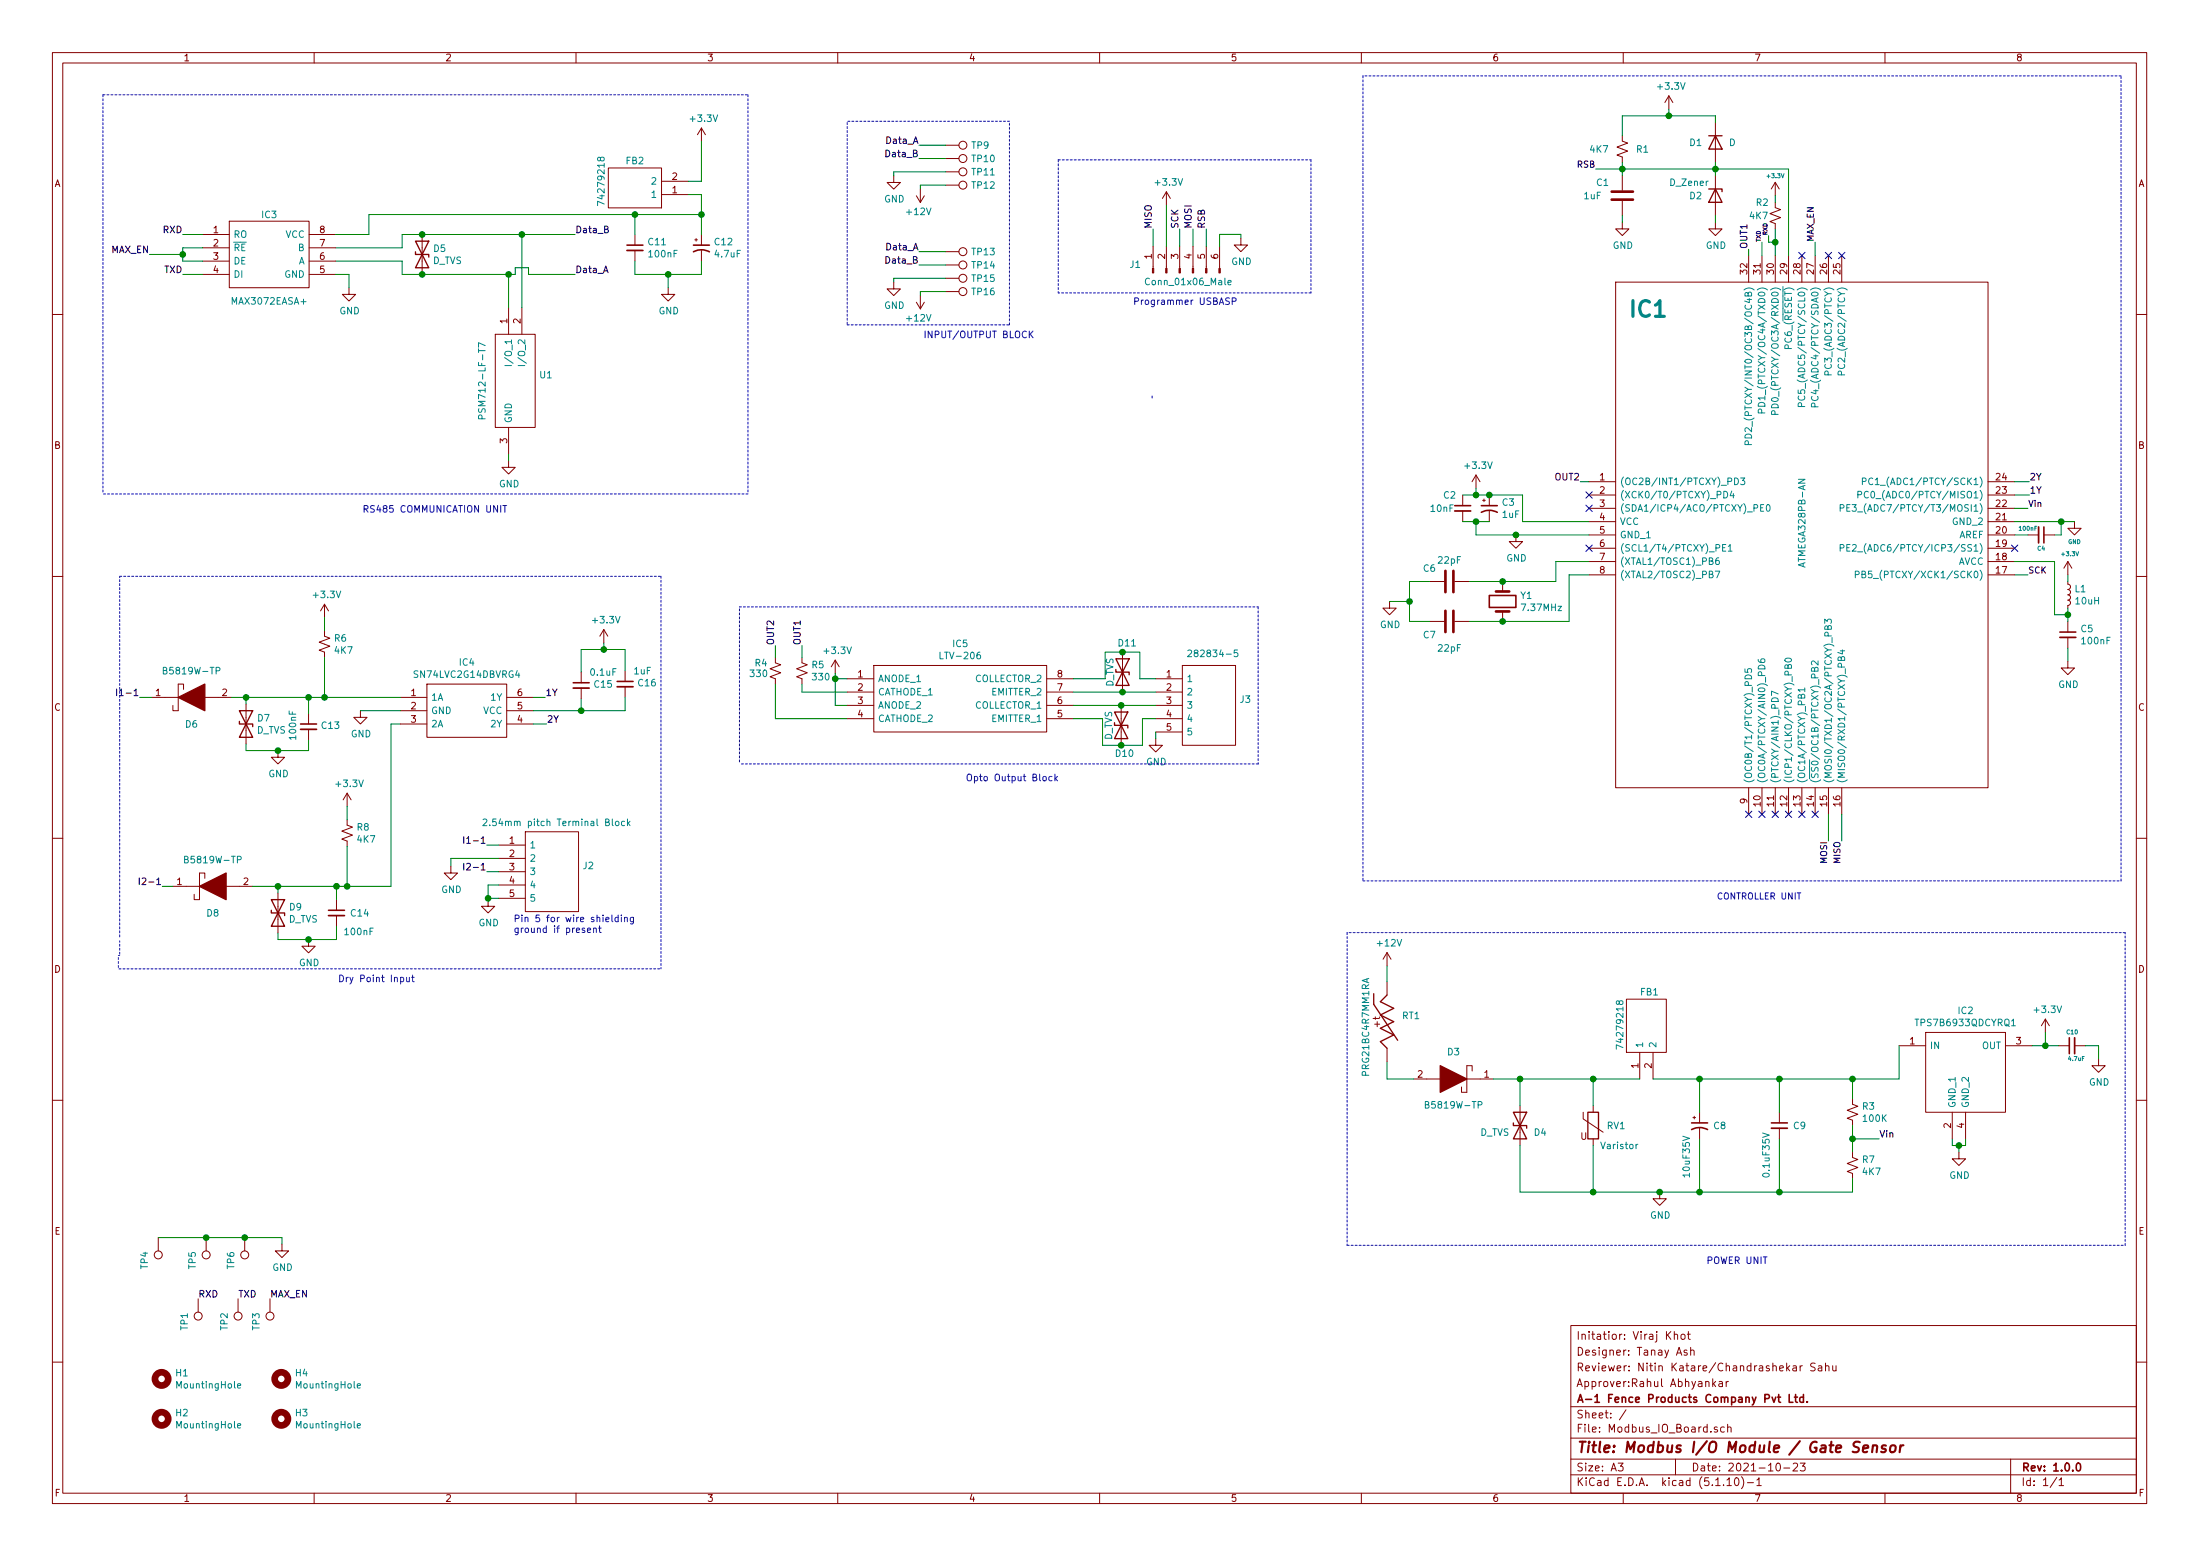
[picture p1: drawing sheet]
<svg xmlns="http://www.w3.org/2000/svg" width="420mm" height="297mm" viewBox="0 0 420 297" stroke-linecap="round" stroke-linejoin="round" font-family="sans-serif">
<g fill="none" stroke="#840000" stroke-width=".19">
<path d="M10 10h400v277h-400zM12 12h396v273.1h-396zM60 10v2M110 10v2M160 10v2M210 10v2M260 10v2M310 10v2M318.7 18.3l-.7 1.3M318.7 18.3v2.5M318.7 18.3l.8 1.3M360 10v2"/>
<path d="M116.2 32.1h10.1v7.6h-10.1zM126.3 37.1h5.1M126.3 34.6h5.1M134 24.4l-.8 1.3M134 24.4v2.6M134 24.4l.7 1.3M170.7 33.6v1.2h1.3l-1.3 1.3-1.3-1.3h1.3M175 37.4l.8 1.2M175.8 36.1v2.5M176.5 37.4l-.7 1.2M180.6 27.7h2.5M180.6 35.3h2.5"/>
<path d="M180.6 32.8h2.5M180.6 30.3h2.5M222.8 36.6v2.6M222.8 36.6l-.8 1.3M222.8 36.6l.7 1.3M309.8 25.9v1l1 .4-2 .8 2 .7-2 .8 1 .4v1M309.8 33.5v2.8M309.8 38.4v2.8M327.6 23.4v7.6M327.6 33.5v7.7M339 38.6v1l1.1 .4-2.1 .8 2.1 .7-2.1 .8 1 .4v1M339 34.8v2.5"/>
<path d="M339 34.8l-.7 1.3M339 34.8l.8 1.3M38.7 44.8h5.1M38.7 47.3h5.1M38.7 49.8h5.1M38.7 52.4h5.1M43.8 42.2h15.2v12.7h-15.2zM59 44.8h5.1M59 47.3h5.1M59 49.8h5.1M59 52.4h5.1M66.6 54.9v1.3h1.3l-1.3 1.3-1.2-1.3h1.2"/>
<path d="M80.6 44.8v7.6M97.1 58.7v5.1M99.7 58.7v5.1M121.3 44.8v2M121.3 47.8v2M127.6 54.9v1.3h1.3l-1.3 1.3-1.3-1.3h1.3M132.7 45.8h.5M132.9 45.5v.5M134 44.8v2M134 47.8v2M170.7 53.9v1.3h1.3l-1.3 1.2-1.3-1.2h1.3M175 57.7l.8 1.3"/>
<path d="M175.8 56.4v2.6M176.5 57.7l-.7 1.3M180.6 55.7h2.5M180.6 53.1h2.5M180.6 50.6h2.5M180.6 48h2.5M220.2 47v4.2M222.8 47v4.2M225.3 47v4.2M227.8 47v4.2M230.4 47v4.2M232.9 47v4.2"/>
<path d="M237 45.5v1.3h1.3l-1.3 1.2-1.3-1.2h1.3M308.6 53.9h71.1v96.5h-71.1zM309.8 42.4v1.3h1.3l-1.3 1.3-1.2-1.3h1.2M327.6 42.4v1.3h1.3l-1.3 1.3-1.3-1.3h1.3M334 48.8v5.1M336.5 48.8v5.1M339 48.8v5.1M341.6 48.8v5.1M344.1 48.8v5.1M346.7 48.8v5.1M349.2 48.8v5.1M351.7 48.8v5.1"/>
<path d="M10 60h2M94.6 63.8h7.6v17.8h-7.6zM408 60h2M97.1 87.9v1.3h1.3l-1.3 1.3-1.2-1.3h1.2M97.1 81.6v5.1M279.3 94.5v2M279.3 97.5v2.1M281.9 90.7l-.8 1.3M281.9 90.7v2.5M281.9 90.7l.8 1.3M283.2 95.5h.5M283.4 95.3v.5"/>
<path d="M284.4 94.5v2M284.4 97.5v2.1M303.5 92h5.1M303.5 94.5h5.1M303.5 97h5.1M303.5 99.6h5.1M379.7 92h5.1M379.7 94.5h5.1M379.7 97h5.1M379.7 99.6h5.1M396.2 99.6v1.2h1.3l-1.3 1.3-1.3-1.3h1.3M10 110h2"/>
<path d="M62 115.4l-.8 1.2M62 115.4v2.5M62 115.4l.7 1.2M265.4 114.8v1.3h1.2l-1.2 1.3-1.3-1.3h1.3M273 118.6h2.8M273 111h2.8M277.8 118.6h2.8M277.8 111h2.8M287 111v1.9M287 116.7v1.9M289.5 102.1v1.3h1.3l-1.3 1.3-1.3-1.3h1.3M303.5 102.1h5.1"/>
<path d="M303.5 104.7h5.1M303.5 107.2h5.1M303.5 109.7h5.1M379.7 102.1h5.1M379.7 104.7h5.1M379.7 107.2h5.1M379.7 109.7h5.1M387.3 102.1h2M390.3 102.1h2.1M394.9 111v.5l.3 .1 .2 .3-.1 .5-.4 .1 .3 .2 .2 .2-.1 .5-.4 .1 .3 .2 .2 .3-.1 .4-.4 .2 .3 .1 .2 .3-.1 .4-.4 .2v.5M394.9 107.2v2.5M394.9 118.6v2.1"/>
<path d="M394.9 107.2l-.7 1.3M394.9 107.2l.8 1.3M408 110h2M29 133.1h5M35.1 131.6v-1h-1.1v5.1h-1v-1M39.1 133.1h5.1M47 134.4v7.6M58.9 136.2v2M58.9 139.2v2.1M62 120.4v1l1 .4-2 .8 2 .8-2 .7 1 .4v1M68.8 135.7v1.2h1.3l-1.3 1.3-1.2-1.3h1.2M76.5 133.1h5"/>
<path d="M76.5 135.7h5M76.5 138.2h5M81.5 130.6h15.3v10.2h-15.3zM96.8 133.1h5.1M96.8 135.7h5.1M96.8 138.2h5.1M111 128.3v2M111 131.4v2M115.3 120.2l-.7 1.2M115.3 120.2v2.5M115.3 120.2l.8 1.2M119.4 128.1v2"/>
<path d="M119.4 131.1v2M148.1 125.5v1l1 .4-2 .8 2 .7-2 .8 1 .4v1M153.2 125.5v1l1 .4-2.1 .8 2.1 .7-2.1 .8 1.1 .4v1M159.5 126l-.8 1.3M159.5 126v2.6M159.5 126l.8 1.3M161.8 129.6h5.1M161.8 132.1h5.1M161.8 134.7h5.1M161.8 137.2h5.1M166.9 127h33v12.7h-33zM199.9 129.6h5.1"/>
<path d="M199.9 132.1h5.1M199.9 134.7h5.1M199.9 137.2h5.1M214.1 134.7v7.6M214.4 124.5v7.6M220.7 129.6h5.1M220.7 132.1h5.1M220.7 134.7h5.1M220.7 137.2h5.1M220.7 139.7h5.1M225.8 127h10.2v15.3h-10.2zM394.9 126.2v1.3h1.3l-1.3 1.3-1.3-1.3h1.3"/>
<path d="M394.9 121.7v2M53.1 143.3v1.3h1.3l-1.3 1.2-1.3-1.2h1.3M66.3 156.5v1l1 .4-2 .8 2 .7-2 .8 1 .4v1M66.3 151.4v2.6M66.3 151.4l-.8 1.3M66.3 151.4l.8 1.3M100.3 158.8h10.2v15.2h-10.2zM220.7 141v1.3h1.3l-1.3 1.2-1.2-1.2h1.2M334 150.4v5.1M336.5 150.4v5.1M339 150.4v5.1M341.6 150.4v5.1"/>
<path d="M344.1 150.4v5.1M346.7 150.4v5.1M349.2 150.4v5.1M351.7 150.4v5.1M10 160h2M33 169.2h5.1M39.1 167.7v-1h-1v5h-1v-1M43.2 169.2h5.1M53.1 170.5v7.6M58.9 179.4v1.2h1.3l-1.3 1.3-1.2-1.3h1.2M64.3 171.7v2.1M64.3 174.8v2"/>
<path d="M86.1 165.4v1.3h1.3l-1.3 1.2-1.3-1.2h1.3M93.2 171.7v1.3h1.3l-1.3 1.3-1.3-1.3h1.3M95.2 161.3h5.1M95.2 163.9h5.1M95.2 166.4h5.1M95.2 168.9h5.1M95.2 171.5h5.1M408 160h2M264.9 181.8l-.8 1.3M264.9 181.8v2.6M264.9 187.4v2.6M264.9 181.8l.8 1.3"/>
<path d="M310.6 190.7h7.6v10.2h-7.6zM362.7 199.6h5.1M367.8 197.1h15.2v15.2h-15.2zM383 199.6h5.1M390.6 194.5l-.7 1.3M390.6 194.5v2.6M390.6 194.5l.8 1.3M393.2 199.6h2M396.2 199.6h2M10 210h2M264.9 200.1v2.6M270 206h5.1"/>
<path d="M280.1 206h5.1M281.2 204.5v-1.1h-1.1v5.1h-1v-1M290.3 211.1v7.6M302.4 212.3v1.3l3.8 2.5M304.3 211.1v1.2M304.3 217.4v1.3M313.2 200.9v5.1M315.7 200.9v5.1M323.3 213.3h.5M323.6 213.1v.5M324.6 212.3v2.1M324.6 215.4v2"/>
<path d="M339.8 212.3v2.1M339.8 215.4v2M353.8 209.8v1l1 .4-2 .7 2 .8-2 .8 1 .4v1M353.8 219.9v1.1l1 .3-2 .8 2 .8-2 .7 1 .4v1M372.8 212.3v5.1M374.1 219.9v1.3h1.3l-1.3 1.3-1.3-1.3h1.3M375.4 212.3v5.1M400.8 202.2v1.2h1.3l-1.3 1.3-1.3-1.3h1.3M408 210h2M30.2 236.3v2.5M39.4 236.3v2.5M46.7 236.3v2.5"/>
<path d="M53.8 237.5v1.3h1.3l-1.3 1.3-1.2-1.3h1.2M317 227.6v1.2h1.2l-1.2 1.3-1.3-1.3h1.3M37.8 247.9v2.6M45.5 247.9v2.6M51.6 247.9v2.6M300 253h108v32.1h-108zM318.5 254.8l.6 .9M319.1 254.2l-.8 .9M319.8 254.8a.37 .37 0 0 1 .6 .1v.8M319.8 254.2v1.5M320.2 258.7l.5-1.5 .5 1.5M321.1 254.8l.2-.1 .4 .1v.8l-.2 .1-.4-.1z"/>
<path d="M322.2 257.8l-.4-.1-.2 .2 .1 .3 .5 .1v.3h-.6M322.2 254.7h.6M322.5 254.2v1.3l.3 .2M322.9 257.8h.1a.37 .37 0 0 1 .5 .1v.8M322.9 257.2v1.5M10 260h2M300 278.5h108M300 274.5h108M300 268.5h108M309 279.3h1l-.5 .6 .4 .1v.7l-.2 .1-.7-.1M310.5 269.1l-1.2 2M320 278.5v3"/>
<path d="M327.1 263.2v1.5M327.3 264.1l.4 .6M327.7 263.7l-.6 .6M328 272.5a.37 .37 0 0 0-.6 .1l.1 .2 .5 .2v.1l-.2 .3-.4-.1M328.3 263.8h.6l.1 .9M329 264.1h-.6a.29 .29 0 0 0-.2 .3 .29 .29 0 0 0 .2 .3l.6-.1M329.3 272.5l-.4-.1-.3 .3 .1 .6 .2 .1 .4-.1M329.7 263.7v1M329.9 272.5h.1a.37 .37 0 0 1 .6 .1v.8M329.9 271.9v1.5M330.1 263.7l-.4 .3M339.3 279.5l.2-.2a.86 .86 0 0 1 .2 1.5 .79 .79 0 0 1-.4-1.3z"/>
<path d="M342.4 260.8h.6l.1 .9M342.5 279.5l.5-.2 .3 .2v.2l-.9 1.1h.9M343.1 261.1h-.5l-.2 .3 .2 .3 .5-.1M343.8 260.7v1M343.8 279.3h1l-.6 .6 .5 .1v.7l-.3 .1-.6-.1M344.2 260.7l-.4 .3M346.7 260.3l-.6-.1-.3 .3 .1 .3 .7 .3v.5l-.2 .1-.6-.1M347.3 260.8h.6v.9M347.9 261.1h-.5l-.2 .3 .2 .3 .5-.1M348.6 260.8h.1a.37 .37 0 0 1 .6 .1v.8M348.6 260.2v1.5M350 260.7l.1 .9 .3 .1 .2-.1"/>
<path d="M350.6 260.7v1M384 278.5v6.6M408 260h2M60 285.1v1.9M110 285.1v1.9M160 285.1v1.9M210 285.1v1.9M260 285.1v1.9M300 281.5h108M310 285.1v1.9M329.8 282.5l.5-.4v1.5M329.8 283.6h.9"/>
<path d="M331.4 282.2l.2-.1a.8 .8 0 0 1 .5 .8 .8 .8 0 0 1-.5 .7 1 1 0 0 1-.2-1.4zM332.6 281.9a1.71 1.71 0 0 1 0 2.3M333.7 283h1.2M335.5 282.5l.4-.4v1.5M335.5 283.6h.9M340.7 280.2h1.1M360 285.1v1.9M392.8 282l-1.3 2M393.2 282.5l.5-.4v1.5M393.2 283.6h.9"/>
<circle cx="183.9" cy="35.3" r=".76"/>
<circle cx="183.9" cy="30.3" r=".76"/>
<circle cx="183.9" cy="32.8" r=".76"/>
<circle cx="183.9" cy="27.7" r=".76"/>
<circle cx="183.9" cy="55.7" r=".76"/>
<circle cx="183.9" cy="53.1" r=".76"/>
<circle cx="183.9" cy="50.6" r=".76"/>
<circle cx="183.9" cy="48" r=".76"/>
<circle cx="30.2" cy="239.6" r=".76"/>
<circle cx="39.4" cy="239.6" r=".76"/>
<circle cx="46.7" cy="239.6" r=".76"/>
<circle cx="37.8" cy="251.2" r=".76"/>
<circle cx="45.5" cy="251.2" r=".76"/>
<circle cx="51.6" cy="251.2" r=".76"/>
</g>
<g fill="none" stroke="#840000" stroke-width=".3">
<path d="M119.7 46.8h3.1M132.4 48.1a3.2 3.2 0 0 1 3.1 0M132.4 46.8h3.1M277.8 96.5h3.1M282.9 97.8a3.2 3.2 0 0 1 3.1 0M282.9 96.5h3.1M284.4 113.7h5.1v2.3h-5.1zM390.3 100.6v3M57.4 138.2h3.1M109.5 130.3h3M117.9 130.1h3M393.4 120.7h3"/>
<path d="M62.7 173.8h3.1M395.2 198.1v3.1M323.1 215.6a3.2 3.2 0 0 1 3 0M323.1 214.4h3M338.3 214.4h3.1M339.5 266.7h.6M339.7 266.2v1.3l.4 .2M341.7 266.2v1.5h.7M342.7 266.7h.6M342.9 266.2v1.3l.4 .2M344.4 266.8l-.4-.1-.3 .3 .1 .6h.6M344.4 266.2v1.5"/>
<path d="M345.1 267.6v.1M396.6 279.5l.4-.2a.94 .94 0 0 1 0 1.5l-.4-.3-.1-.6z"/>
</g>
<path d="M355.2 275.3l-.3-.1-.7 .1a.46 .46 0 0 0-.2 .5 .46 .46 0 0 0 .3 .4l.4 .1a.48 .48 0 0 1 .3 .5 .48 .48 0 0 1-.4 .4l-.8-.1M355.8 276.6l1-.2-.1-.4h-.7l-.2 .9 .2 .3 .6-.1M357.7 276.1l.3-.2 .4 .1v1.2M357.7 275.9l-.2 1.3M360.2 276a.49 .49 0 0 0-.8 .3v.2l.5 .1 .3 .2-.4 .4-.5-.1M361.1 276.1l.1-.1a.53 .53 0 0 1 .9 .3l-.3 .7a.51 .51 0 0 1-.5 .2 .51 .51 0 0 1-.4-.4zM363 275.9l-.2 1.3M363.5 275.9l-.4 .1-.2 .3" fill="none" stroke="#840000" stroke-width=".41"/>
<g fill="none" stroke="#008484" stroke-width=".19">
<path d="M114.7 30.2l.2-.2h.3l.2 .2-.1 .5h-.4l-.2-.1-.1-.5h-.4l-.1 .4 .1 .2h.4l.1-.2M115.4 38.9l-1.3-.5v.9M234.5 53.9l.6-.1v-.2l-.4-.1-.2 .2 .1 .6h.5M92 79.9v-.6l-.2-.1-.3 .1-.1 .6h1.3M92.7 66l-1.3-.6v.9M96.4 69.8h1.3M99 69.8h1.2M335.9 77a.68 .68 0 0 1 .7-.1 .68 .68 0 0 1 .5 .7h-1.3zM336.4 78.8l-.1-.7h-.4l-.1 .7h1.3M338.4 77.4a.68 .68 0 0 1 .8-.2 .68 .68 0 0 1 .4 .6h-1.3zM339 79.1l-.1-.7h-.4l-.2 .7h1.3M343.5 75.6a.51 .51 0 0 0 0 .6 .51 .51 0 0 0 .6 .2l.5-.2v-.6"/>
<path d="M344.1 77.6l-.1-.6-.2-.1h-.3l-.1 .7h1.3M346.1 75.7a.6 .6 0 0 0 .4 .8 .6 .6 0 0 0 .7-.6l-.1-.2M346.6 77.7v-.7h-.5l-.2 .7h1.3M349.1 71.6v-.6l-.2-.2-.3 .1-.1 .7h1.3M351.7 71.6l-.1-.6-.1-.2-.3 .1-.2 .7h1.3M329.2 93.8a.64 .64 0 0 1 .8 .6 .64 .64 0 0 1-.8 .7zM330.7 93.7l-.3 .9h.8M331 94.2v.9M331.3 91.2a.64 .64 0 0 1 .7 .7 .64 .64 0 0 1-.7 .6zM332.4 91.2h.8l-.4 .5 .3 .2 .1 .4-.2 .2-.6-.1M333.4 83a.66 .66 0 0 1 .8-.1 .66 .66 0 0 1 .3 .7h-1.3zM333.9 84.9l-.1-.7h-.4l-.2 .7h1.3"/>
<path d="M334.5 81.6v.8l-.9-.8-.4 .3 .2 .5M335 97l.6-.1v-.4l-.6-.2v1.3M336.2 96.9h.5M336.8 96.3h-.6v1.3h.6M337.4 96.5l.2-.2a.67 .67 0 0 1 .5 .7 .67 .67 0 0 1-.5 .6l-.3-.5zM343.5 91.5h1.2l-1.2 .7h1.2M351.4 97l.6-.1 .2-.1-.1-.3-.7-.2v1.3M352.7 96.9h.4M353.3 96.3h-.6v1.3h.6M353.7 96.3h.8l-.4 .5 .4 .1-.1 .6-.5 .1-.2-.1M354.8 94.4h.6l.1-.2v-.3l-.7-.1v1.3M355.7 91.9l.6-.1v-.4l-.6-.2v1.3"/>
<path d="M356.8 93.9a.6 .6 0 0 0-.8 .4 .6 .6 0 0 0 .6 .8l.2-.2M357.7 91.4a.6 .6 0 0 0-.9 .4 .6 .6 0 0 0 .6 .7l.3-.1M326.4 107.1l.6-.1 .1-.4-.7-.1v1.3h.5l.3-.3v-.2l-.3-.2M327.6 109h.8l-.5 1.3M328.2 106.5l-.3 .1a.87 .87 0 0 0 0 1.2l.4-.2v-.5l-.4-.1-.2 .2M329 104.6h.4M329.6 103.9h-.6v1.3h.6M330.1 104.3l.3-.4v1.3M330.1 105.2h.7M348.5 119v-.8l.5 .4 .1-.3 .4-.1 .3 .3-.2 .5M349.1 119.7l.2-.3 .3 .1 .2 .1v.5h-1.3l.1-.6h.2l.2 .1 .1 .5M351.4 104.6h.6l.2-.2-.1-.3-.7-.2v1.3"/>
<path d="M352.7 104.6h.4M353.3 103.9h-.6v1.3h.6M353.8 104.1l.5-.2 .2 .4-.8 .9h.8M354.3 109.7l.6-.1 .2-.1-.1-.3-.7-.2v1.3M355.6 109.6h.6v-.4l-.6-.2v1.3h.5l.2-.2v-.2l-.3-.3M31.2 128h.5l.2-.3-.1-.2-.6-.1v1.3h.5l.2-.2v-.3l-.3-.2M41.3 128.1l.6-.1 .1-.2-.1-.3-.6-.1v1.3M226.8 124.2l.5-.1 .3 .3-.8 1h.8M236.3 124.1h-.6v.6l.5-.1 .2 .2v.3l-.2 .3-.5-.2M333.2 127.7v.6l.7 .1-.2-.2 .1-.5h.6l.1 .2-.1 .5M333.4 129a.67 .67 0 0 1 .8-.1 .67 .67 0 0 1 .3 .7h-1.3zM335.8 125.9l.1 .3a.87 .87 0 0 0 1.2 0l-.2-.4h-.5l-.1 .4 .2 .3"/>
<path d="M336 127.1a.67 .67 0 0 1 .7-.1 .67 .67 0 0 1 .4 .7h-1.3zM339.6 132.5l-1.3-.6v.9M340.9 125.8a.74 .74 0 0 1 1.2 .3 .72 .72 0 0 1-1.2-.2zM341.5 127.2l.2-.3h.3l.1 .2v.5h-1.2l.1-.6h.4l.1 .6M344 132.8l.2-.3h.2l.3 .3v.5h-1.3l.1-.6h.5v.6M344.7 131.7h-1.3l.4 .3M344.7 131.3v.7M346.6 127.7l.2-.3h.3l.1 .2v.5h-1.3l.2-.6 .2-.1 .2 .2 .1 .5M347.2 126.2v.8l-.9-.8-.4 .2 .2 .5M349.1 121.4l-.1-.7h-.4l-.1 .7h1.3M351.5 124.2h.8M351.6 125.6l.3-.3h.2l.2 .3v.5h-1.3l.2-.6h.4v.6"/>
<path d="M351.9 124.1v.8l-.9-.4M92.3 156.5l.4-.2 .3 .4-.8 .9h.8M93.5 157.5v.1M117.7 156.8h.3l.2 .2-.1 .6h-.3l-.3-.2zM119.3 156.8h-.4l-.2 .2 .1 .6h.5M119.8 156.3v1.3M120 157.1l.3 .5M120.3 156.8l-.5 .5M35.3 164.1l.5-.1 .1-.2-.1-.2-.5-.1v1.2h.4l.2-.1 .1-.3-.3-.2M45.3 164.1h.6l.2-.2-.1-.3-.7-.1v1.2M309.2 191.3l.3-.3h.2l.3 .3-.2 .4-.3 .1-.2-.2-.2-.5h-.3l-.1 .4 .1 .2h.3l.1-.2M310 200l-1.3-.5v.8"/>
<path d="M384.2 195.8h.7M272.2 210.9l.5-.1 .2-.2-.1-.2-.6-.1v1.2h.5l.2-.1v-.3l-.3-.2M282.3 210.9h.6l.1-.2v-.3l-.7-.1v1.2M312.8 218.5l-.4 .2M45.4 264.6l.6-.1-.1-.3-.3-.1-.2 .2v.6h.5M45.4 272.2l.6-.1-.1-.3h-.3l-.2 .1v.7h.5M68.2 264.6l.6-.1v-.3l-.4-.1-.2 .2 .1 .6h.5M68.2 272.2l.6-.1v-.3h-.4l-.2 .1 .1 .7h.5"/>
</g>
<path d="M119.7 47.8h3.1M277.8 97.5h3.1M389.3 100.6v3M57.4 139.2h3.1M109.5 131.4h3M117.9 131.1h3M393.4 121.7h3M62.7 174.8h3.1M396.2 198.1v3.1M338.3 215.4h3.1" fill="none" stroke="#840000" stroke-width=".33"/>
<g fill="none" stroke="#840000" stroke-width=".25">
<path d="M326.3 36.1h2.6v.5M326.3 25.9h2.6M327.6 36.1l1.3 2.5h-2.6zM327.6 25.9l1.3 2.6h-2.6zM79.3 48.1v.5h2.6v.5M79.3 46l2.6 5.1h-2.6l2.6-5.1zM45.7 137.7v.5h2.6v.5M45.7 135.7l2.6 5.1h-2.6l2.6-5.1zM212.9 138v.5h2.5v.5M212.9 135.9l2.5 5.1h-2.5l2.5-5.1zM213.1 127.8v.5h2.5v.5M213.1 125.8l2.5 5h-2.5l2.5-5z"/>
<path d="M51.8 173.8v.5h2.6v.5M51.8 171.7l2.6 5.1h-2.6l2.6-5.1zM262.4 189.7v2l4.5 6.9M264.9 190l-1.3 1.2 2.6 1.3-2.6 1.3 2.6 1.2-2.6 1.3 2.6 1.3-2.6 1.2 1.3 1.3M289 214.4v.5h2.6v.5M289 212.3l2.6 5.1h-2.6l2.6-5.1zM303.3 212.3h2v5.1h-2z"/>
</g>
<g fill="none" stroke="#840000" stroke-width="1.3">
<circle cx="30.9" cy="270.9" r="1.27"/>
<circle cx="30.9" cy="263.2" r="1.27"/>
<circle cx="53.7" cy="270.9" r="1.27"/>
<circle cx="53.7" cy="263.2" r="1.27"/>
</g>
<g fill="#840000" stroke="#840000" stroke-width=".25">
<path d="M34 133.1l5.1-2.5v5.1z"/>
<path d="M275.1 203.4l5 2.6-5 2.5z"/>
<path d="M38.1 169.2l5.1-2.5v5z"/>
</g>
<path d="M307.8 38.1h4.1M307.8 36.6h4.1M276 109v4M276 116.6v4.1M277.6 109v4M277.6 116.6v4.1M285.7 112.9h2.5M285.7 116.7h2.5" fill="none" stroke="#840000" stroke-width=".51"/>
<g fill="#840000" stroke="#840000" stroke-width=".19">
<path d="M232.8 51.2h.2v.9h-.2z"/>
<path d="M230.3 51.2h.2v.9h-.2z"/>
<path d="M227.7 51.2h.3v.9h-.3z"/>
<path d="M225.2 51.2h.2v.9h-.2z"/>
<path d="M222.6 51.2h.3v.9h-.3z"/>
<path d="M220.1 51.2h.2v.9h-.2z"/>
</g>
<g fill="none" stroke="#0000c2" stroke-width=".19" stroke-dasharray=".4 .4">
<path d="M19.7 18.1h123.1M19.7 18.1v76.2M142.8 18.1v76.2M260.3 14.5v153.7M405.1 14.5h-144.8M161.8 23.4v38.6M192.8 23.2h-31M202.1 30.5v25.4M202.1 30.5h48.3M250.4 30.5v25.4M250.4 55.9h-48.3M161.8 62h31"/>
<path d="M192.8 62v-38.8M220 76v-.5M142.8 94.3h-123.1M22.9 110h103.3M126.2 110v74.9M141.2 115.9h84.9M226.3 115.9h14M240.3 115.9v29.9M141.2 134.4v11.4M141.2 134.1v-18.2M240.3 145.8h-99.1M22.9 178.9v-68.9"/>
<path d="M257.3 178v59.7M260.3 168.2h144.8M405.1 168.2v-153.7M405.9 178h-148.6M22.6 184.7v-2.3M22.6 182.4h.3M22.9 182.2v-2.6M126 184.9h-103.4M257.3 237.7h148.6M405.9 237.7v-59.7"/>
</g>
<g fill="none" stroke="#008400" stroke-width=".19">
<path d="M131.4 37.1h2.6v7.7M134 27v7.6h-2.6M175.5 27.7h5.1M175.5 30.3h5.1M180.6 32.8h-9.9v.8M180.6 35.3h-4.8v.8M222.8 39.2v7.8M304.7 32.3h36.9v16.5M309.8 31v2.5M318.7 20.8v1.3M327.6 23.4v-1.3h-17.8v3.8M327.6 31v2.5"/>
<path d="M339 37.3v1.3M28.5 48.6h6.4M34.9 44.8h3.8M34.9 52.4h3.8M38.7 47.3h-3.8v2.5h3.8M64.1 52.4h2.5v2.5M64.1 49.8h12.7v2.6h21.6v-1.3h2.5v1.3h8.9M97.1 52.4v6.3M99.7 44.8v13.9M109.8 44.8h-33v2.5h-12.7M121.3 49.8v2.6h12.7v-2.6M121.3 41v3.8"/>
<path d="M127.6 52.4v2.5M134 41h-63.5v3.8h-6.4M175.5 48h5.1M175.5 50.6h5.1M180.6 55.7h-4.8v.7M180.6 53.1h-9.9v.8M220.2 43.7v3.3M225.3 43.7v3.3M227.8 43.7v3.3M230.4 43.7v3.3M237 45.5v-.8h-4.1v2.3M309.8 41.2v1.2"/>
<path d="M327.6 41.2v1.2M334 47.6v1.2M336.5 46.2v2.6M337.8 45v1.2h1.2M339 43.7v5.1M346.7 46.2v2.6M97.1 86.7v1.2M279.3 99.6h5.1M279.3 94.5h11.5v5.1h12.7M281.9 99.6v2.5h21.6M281.9 93.2v1.3M301.8 92h1.7"/>
<path d="M384.8 99.6h11.4M384.8 94.5h2.8M384.8 92h2.8M384.8 97h2.5M393.6 99.6v2.5h-1.2M62 117.9v2.5M265.4 114.8h3.8M273 111h-3.8v7.6h3.8M303.5 109.7h-3.8v8.9h-19.1M303.5 107.2h-6.4v3.8h-16.5M384.8 102.1h2.5M384.8 109.7h2.5"/>
<path d="M384.8 107.2h7.6v10.2h2.5M394.9 109.7v1.3M394.9 116.1v2.5M26.7 133.1h2.3M44.2 133.1h32.3M47 133.1v1.3M58.9 133.1v3.1M62 125.5v7.6M68.8 135.7h7.7M76.5 138.2h-1.8v31h-26.4M101.9 133.1h2.2M101.9 138.2h2.5"/>
<path d="M111 133.4v2.3M115.3 122.7v1.3M119.4 128.1v-4.1h-8.4v4.3M119.4 133.1v2.6h-17.5M148.1 123.2v2.3M148.1 130.6v6.6h13.7M153.2 123.2v2.3M153.2 130.6v1.5h8.6M159.5 128.6v6.1h2.3M159.5 129.6h2.3M205 129.6h6.1v-5.1h6.6v5.1h3M205 137.2h5.6v5.1h7.6v-5.1h2.5"/>
<path d="M205 134.7h15.7M205 132.1h15.7M220.7 139.7v1.3M394.9 123.7v2.5M58.9 141.3v2h-11.9v-1.3M66.3 154v2.5M349.2 155.5v5M351.7 155.5v5M31 169.2h2M53.1 169.2v1.3M64.3 169.2v2.5M64.3 176.8v2.6h-11.2v-1.3"/>
<path d="M66.3 161.6v7.6M93 161.3h2.2M93 166.4h2.2M93.2 171.5h2M95.2 163.9h-9.1v1.5M95.2 168.9h-2v2.8M264.9 184.4v3M362.7 199.6v6.4h-47M388.1 199.6h5.1M390.6 197.1v2.5M398.2 199.6h2.6v2.6M264.9 202.7v3.3h5.1"/>
<path d="M285.2 206h28M290.3 218.7v8.9h63.5v-2.6M290.3 206v5.1M304.3 206v5.1M304.3 218.7v8.9M324.6 206v6.3M324.6 217.4v10.2M339.8 206v6.3M339.8 217.4v10.2M353.8 206v3.8M353.8 214.9v5M353.8 217.4h5.1"/>
<path d="M372.8 217.4v1.3h2.6v-1.3M374.1 218.7v1.2M30.2 236.3h23.6v1.2"/>
</g>
<path d="M22.3 131.5v1.3M22.8 131.9l.4-.4v1.3M22.8 132.8h.7M88.6 159.7v1.3M26.6 167.6v1.3M27.2 167.7l.4-.1 .3 .4-.8 .9h.8M88.6 164.8v1.3M89.1 160.1l.4-.4v1.3M89.1 164.9l.5-.1 .2 .4-.7 .9h.7M89.1 161h.7" fill="none" stroke="#000" stroke-width=".19"/>
<g fill="none" stroke="#0000c2" stroke-width=".19">
<path d="M216.7 57.5h.6l.1-.2v-.3l-.7-.1v1.2M235.3 57.5l.7-.1v-.4l-.7-.1v1.2M196 63.3a.6 .6 0 0 0-.8 .5 .6 .6 0 0 0 .6 .7l.2-.2M196.6 63.2v1.3M196.7 63.8l.6 .7M197.3 63.2l-.7 .7M95.6 96.5v1.3M96 96.5h.8M96.4 96.5v1.3M199.2 148.3h.5l.1 .1-.1 .6-.5-.1zM200.9 148.3l-.3-.1-.3 .2 .1 .6h.5M201.5 147.8v1.3"/>
<path d="M201.6 148.6l.4 .5M202 148.2l-.5 .5M112.2 177.6l.6-.1v-.3h-.4l-.2 .2 .1 .6h.5M113.4 177.3l.1-.1h.3l.1 .8M113.4 177.2v.8M114.3 177.2h.5M114.5 176.7v1.1l.3 .2M116.9 174.7v1.1l.1 .2M118.1 175.2l-.4-.1-.3 .2 .2 .6h.5M118.1 174.7v1.3M118.7 174.7v.1M118.7 175.1v.9"/>
<path d="M119.3 175.2l.2-.1 .3 .1v.8M119.3 175.1v.9M121 175.1v1l-.3 .3-.3-.1M121 175.2l-.4-.1-.2 .2 .1 .6h.5M76.5 186.6h.4l.2 .2-.1 .6h-.5M77.6 186.6l.1 .8h.3l.2-.1M78.2 186.6v.8M78.6 186.6h.5M78.8 186.1v1.1l.3 .2"/>
</g>
<g fill="#008400" stroke="#008400" stroke-width=".25">
<circle cx="327.6" cy="32.3" r=".51"/>
<circle cx="284.4" cy="94.5" r=".51"/>
<circle cx="289.5" cy="102.1" r=".51"/>
<circle cx="281.9" cy="99.6" r=".51"/>
<circle cx="281.9" cy="94.5" r=".51"/>
<circle cx="53.1" cy="143.3" r=".51"/>
<circle cx="393.6" cy="99.6" r=".51"/>
<circle cx="62" cy="133.1" r=".51"/>
<circle cx="159.5" cy="129.6" r=".51"/>
<circle cx="47" cy="133.1" r=".51"/>
<circle cx="339" cy="46.2" r=".51"/>
<circle cx="214.4" cy="124.5" r=".51"/>
<circle cx="214.4" cy="132.1" r=".51"/>
<circle cx="134" cy="41" r=".51"/>
<circle cx="309.8" cy="32.3" r=".51"/>
<circle cx="58.9" cy="133.1" r=".51"/>
<circle cx="269.2" cy="114.8" r=".51"/>
<circle cx="287" cy="118.6" r=".51"/>
<circle cx="287" cy="111" r=".51"/>
<circle cx="58.9" cy="179.4" r=".51"/>
<circle cx="39.4" cy="236.3" r=".51"/>
<circle cx="111" cy="135.7" r=".51"/>
<circle cx="115.3" cy="124" r=".51"/>
<circle cx="66.3" cy="169.2" r=".51"/>
<circle cx="64.3" cy="169.2" r=".51"/>
<circle cx="53.1" cy="169.2" r=".51"/>
<circle cx="214.1" cy="134.7" r=".51"/>
<circle cx="394.9" cy="117.4" r=".51"/>
<circle cx="339.8" cy="206" r=".51"/>
<circle cx="339.8" cy="227.6" r=".51"/>
<circle cx="324.6" cy="227.6" r=".51"/>
<circle cx="304.3" cy="227.6" r=".51"/>
<circle cx="317" cy="227.6" r=".51"/>
<circle cx="99.7" cy="44.8" r=".51"/>
<circle cx="353.8" cy="217.4" r=".51"/>
<circle cx="324.6" cy="206" r=".51"/>
<circle cx="93.2" cy="171.5" r=".51"/>
<circle cx="80.6" cy="52.4" r=".51"/>
<circle cx="34.9" cy="48.6" r=".51"/>
<circle cx="80.6" cy="44.8" r=".51"/>
<circle cx="214.1" cy="142.3" r=".51"/>
<circle cx="127.6" cy="52.4" r=".51"/>
<circle cx="121.3" cy="41" r=".51"/>
<circle cx="97.1" cy="52.4" r=".51"/>
<circle cx="318.7" cy="22.1" r=".51"/>
<circle cx="46.7" cy="236.3" r=".51"/>
<circle cx="304.3" cy="206" r=".51"/>
<circle cx="390.6" cy="199.6" r=".51"/>
<circle cx="374.1" cy="218.7" r=".51"/>
<circle cx="353.8" cy="206" r=".51"/>
<circle cx="290.3" cy="206" r=".51"/>
</g>
<g fill="none" stroke="#000084" stroke-width=".19">
<path d="M343.5 48.2l1.2 1.2M344.7 48.2l-1.2 1.2M348.6 48.2l1.2 1.2M349.8 48.2l-1.2 1.2M351.1 48.2l1.2 1.2M352.3 48.2l-1.2 1.2M302.9 93.9l1.2 1.2M302.9 96.4l1.2 1.2M304.1 93.9l-1.2 1.2M304.1 96.4l-1.2 1.2M302.9 104l1.2 1.3M304.1 104l-1.2 1.3"/>
<path d="M384.1 104l1.3 1.3M385.4 104l-1.3 1.3M333.3 154.8l1.3 1.3M334.6 154.8l-1.3 1.3M335.9 154.8l1.2 1.3M337.1 154.8l-1.2 1.3M338.4 154.8l1.2 1.3M339.6 154.8l-1.2 1.3M341 154.8l1.2 1.3M342.2 154.8l-1.2 1.3M343.5 154.8l1.2 1.3M344.7 154.8l-1.2 1.3"/>
<path d="M346 154.8l1.3 1.3M347.3 154.8l-1.3 1.3"/>
</g>
<text font-size="4.2" fill="#008484" x="311.6" y="60.5">IC1</text>
<text font-size="2.8" fill="#840000" x="301" y="277.3">Title: Modbus I/O Module / Gate Sensor</text>
<g font-size="2.1" fill="#840000">
<text x="301" y="255.8">Initatior: Viraj Khot</text>
<text x="301" y="261.8">Reviewer: Nitin Katare/Chandrashekar Sahu</text>
<text x="301" y="258.8">Designer: Tanay Ash</text>
<text x="301" y="267.8">A-1 Fence Products Company Pvt Ltd.</text>
<text x="301" y="264.8">Approver:Rahul Abhyankar</text>
<text x="301" y="273.5">File: Modbus_IO_Board.sch</text>
<text x="301" y="270.8">Sheet: /</text>
<text x="301" y="280.9">Size: A3</text>
<text x="323" y="280.9">Date: 2021-10-23</text>
<text x="386" y="280.9">Rev: 1.0.0</text>
<text x="301" y="283.7">KiCad E.D.A. kicad (5.1.10)-1</text>
<text x="386" y="283.7">Id: 1/1</text>
</g>
<g font-size="1.8" fill="#840000">
<text x="35" y="11.7">1</text>
<text x="85" y="11.7">2</text>
<text x="135" y="11.7">3</text>
<text x="185" y="11.7">4</text>
<text x="235" y="11.7">5</text>
<text x="285" y="11.7">6</text>
<text x="335" y="11.7">7</text>
<text x="385" y="11.7">8</text>
<text x="10.4" y="35.7">A</text>
<text x="128.4" y="34.4">2</text>
<text x="408.4" y="35.7">A</text>
<text x="128.4" y="36.9">1</text>
<text x="40.8" y="44.5">1</text>
<text x="40.8" y="47.1">2</text>
<text x="61.1" y="44.5">8</text>
<text x="61.1" y="47.1">7</text>
<text x="40.8" y="49.6">3</text>
<text x="40.8" y="52.1">4</text>
<text x="61.1" y="49.6">6</text>
<text x="61.1" y="52.1">5</text>
<text x="220" y="49.4" transform="rotate(-90 220 49.4)">1</text>
<text x="222.5" y="49.4" transform="rotate(-90 222.5 49.4)">2</text>
<text x="225" y="49.4" transform="rotate(-90 225 49.4)">3</text>
<text x="227.6" y="49.4" transform="rotate(-90 227.6 49.4)">4</text>
<text x="230.1" y="49.4" transform="rotate(-90 230.1 49.4)">5</text>
<text x="232.7" y="49.4" transform="rotate(-90 232.7 49.4)">6</text>
<text x="333.7" y="52.3" transform="rotate(-90 333.7 52.3)">32</text>
<text x="336.2" y="52.3" transform="rotate(-90 336.2 52.3)">31</text>
<text x="338.8" y="52.3" transform="rotate(-90 338.8 52.3)">30</text>
<text x="341.3" y="52.3" transform="rotate(-90 341.3 52.3)">29</text>
<text x="343.9" y="52.3" transform="rotate(-90 343.9 52.3)">28</text>
<text x="346.4" y="52.3" transform="rotate(-90 346.4 52.3)">27</text>
<text x="348.9" y="52.3" transform="rotate(-90 348.9 52.3)">26</text>
<text x="351.5" y="52.3" transform="rotate(-90 351.5 52.3)">25</text>
<text x="96.9" y="61.8" transform="rotate(-90 96.9 61.8)">1</text>
<text x="99.4" y="61.8" transform="rotate(-90 99.4 61.8)">2</text>
<text x="10.4" y="85.7">B</text>
<text x="96.9" y="84.6" transform="rotate(-90 96.9 84.6)">3</text>
<text x="408.4" y="85.7">B</text>
<text x="305.5" y="91.7">1</text>
<text x="305.5" y="94.2">2</text>
<text x="381.3" y="91.7">24</text>
<text x="381.3" y="94.2">23</text>
<text x="305.5" y="96.8">3</text>
<text x="305.5" y="99.3">4</text>
<text x="305.5" y="101.9">5</text>
<text x="381.3" y="96.8">22</text>
<text x="381.3" y="99.3">21</text>
<text x="381.3" y="101.9">20</text>
<text x="305.5" y="104.4">6</text>
<text x="305.5" y="106.9">7</text>
<text x="381.3" y="104.4">19</text>
<text x="381.3" y="106.9">18</text>
<text x="305.5" y="109.5">8</text>
<text x="381.3" y="109.5">17</text>
<text x="163.9" y="129.3">1</text>
<text x="163.9" y="131.9">2</text>
<text x="202" y="129.3">8</text>
<text x="202" y="131.9">7</text>
<text x="222.8" y="129.3">1</text>
<text x="222.8" y="131.9">2</text>
<text x="10.4" y="135.7">C</text>
<text x="29.7" y="132.9">1</text>
<text x="42.4" y="132.9">2</text>
<text x="78.5" y="132.9">1</text>
<text x="78.5" y="135.4">2</text>
<text x="78.5" y="138">3</text>
<text x="98.8" y="132.9">6</text>
<text x="98.8" y="135.4">5</text>
<text x="98.8" y="138">4</text>
<text x="163.9" y="134.4">3</text>
<text x="163.9" y="136.9">4</text>
<text x="202" y="134.4">6</text>
<text x="202" y="136.9">5</text>
<text x="222.8" y="134.4">3</text>
<text x="222.8" y="136.9">4</text>
<text x="408.4" y="135.7">C</text>
<text x="222.8" y="139.5">5</text>
<text x="333.7" y="153.4" transform="rotate(-90 333.7 153.4)">9</text>
<text x="336.2" y="153.9" transform="rotate(-90 336.2 153.9)">10</text>
<text x="338.8" y="153.9" transform="rotate(-90 338.8 153.9)">11</text>
<text x="341.3" y="153.9" transform="rotate(-90 341.3 153.9)">12</text>
<text x="343.9" y="153.9" transform="rotate(-90 343.9 153.9)">13</text>
<text x="346.4" y="153.9" transform="rotate(-90 346.4 153.9)">14</text>
<text x="348.9" y="153.9" transform="rotate(-90 348.9 153.9)">15</text>
<text x="351.5" y="153.9" transform="rotate(-90 351.5 153.9)">16</text>
<text x="97.3" y="161.1">1</text>
<text x="97.3" y="163.6">2</text>
<text x="97.3" y="166.2">3</text>
<text x="33.8" y="168.9">1</text>
<text x="46.5" y="168.9">2</text>
<text x="97.3" y="168.7">4</text>
<text x="97.3" y="171.2">5</text>
<text x="10.4" y="185.7">D</text>
<text x="408.4" y="185.7">D</text>
<text x="263.6" y="196" transform="rotate(-90 263.6 196)">+t</text>
<text x="312.9" y="203.9" transform="rotate(-90 312.9 203.9)">1</text>
<text x="315.4" y="203.9" transform="rotate(-90 315.4 203.9)">2</text>
<text x="364.7" y="199.4">1</text>
<text x="385.1" y="199.4">3</text>
<text x="270.8" y="205.7">2</text>
<text x="283.5" y="205.7">1</text>
<text x="372.6" y="215.4" transform="rotate(-90 372.6 215.4)">2</text>
<text x="375.1" y="215.4" transform="rotate(-90 375.1 215.4)">4</text>
<text x="301.9" y="217.6">U</text>
<text x="10.4" y="235.7">E</text>
<text x="408.4" y="235.7">E</text>
<text x="10.5" y="285.7">F</text>
<text x="35" y="286.7">1</text>
<text x="85" y="286.7">2</text>
<text x="135" y="286.7">3</text>
<text x="185" y="286.7">4</text>
<text x="235" y="286.7">5</text>
<text x="285" y="286.7">6</text>
<text x="335" y="286.7">7</text>
<text x="385" y="286.7">8</text>
<text x="408.5" y="285.7">F</text>
</g>
<g font-size="1.8" fill="#008484">
<text x="316.8" y="17.1">+3.3V</text>
<text x="132" y="23.3">+3.3V</text>
<text x="185.6" y="28.4">TP9</text>
<text x="303.8" y="29.1">4K7</text>
<text x="312.6" y="29.1">R1</text>
<text x="322.7" y="27.9">D1</text>
<text x="330.2" y="27.9">D</text>
<text x="119.6" y="31.4">FB2</text>
<text x="124.6" y="35.2">2</text>
<text x="185.7" y="33.5">TP11</text>
<text x="185.7" y="30.9">TP10</text>
<text x="220.8" y="35.4">+3.3V</text>
<text x="305" y="35.5">C1</text>
<text x="319" y="35.5">D_Zener</text>
<text x="50" y="41.6">IC3</text>
<text x="115.5" y="38.5" transform="rotate(-90 115.5 38.5)">74279218</text>
<text x="124.6" y="37.8">1</text>
<text x="168.9" y="38.6">GND</text>
<text x="173.3" y="41.1">+12V</text>
<text x="185.7" y="36">TP12</text>
<text x="302.6" y="38">1uF</text>
<text x="322.7" y="38">D2</text>
<text x="334.2" y="41.8">4K7</text>
<text x="335.4" y="39.3">R2</text>
<text x="44.6" y="45.4">RO</text>
<text x="44.6" y="47.9">RE</text>
<text x="54.5" y="45.4">VCC</text>
<text x="57" y="47.9">B</text>
<text x="123.9" y="46.8">C11</text>
<text x="136.6" y="46.8">C12</text>
<text x="308" y="47.5">GND</text>
<text x="325.8" y="47.5">GND</text>
<text x="44.6" y="50.5">DE</text>
<text x="44.6" y="53">DI</text>
<text x="54.3" y="53">GND</text>
<text x="57" y="50.5">A</text>
<text x="82.6" y="50.4">D_TVS</text>
<text x="82.9" y="48.1">D5</text>
<text x="124.1" y="49.1">100nF</text>
<text x="136.7" y="49.1">4.7uF</text>
<text x="185.7" y="53.8">TP15</text>
<text x="185.7" y="51.3">TP14</text>
<text x="185.7" y="48.7">TP13</text>
<text x="215.8" y="51.1">J1</text>
<text x="235.2" y="50.6">GND</text>
<text x="44.5" y="58.2">MAX3072EASA+</text>
<text x="168.9" y="59">GND</text>
<text x="185.7" y="56.3">TP16</text>
<text x="219.3" y="54.4">Conn_01x06_Male</text>
<text x="64.8" y="60">GND</text>
<text x="125.8" y="60">GND</text>
<text x="173.3" y="61.4">+12V</text>
<text x="97.8" y="68.9" transform="rotate(-90 97.8 68.9)">I/O_1</text>
<text x="100.3" y="68.9" transform="rotate(-90 100.3 68.9)">I/O_2</text>
<text x="342.2" y="66.1" transform="rotate(-90 342.2 66.1)">PC6_(RESET)</text>
<text x="349.8" y="70.2" transform="rotate(-90 349.8 70.2)">PC3_(ADC3/PTCY)</text>
<text x="352.4" y="70.2" transform="rotate(-90 352.4 70.2)">PC2_(ADC2/PTCY)</text>
<text x="103.1" y="72.2">U1</text>
<text x="337.1" y="76.5" transform="rotate(-90 337.1 76.5)">PD1_(PTCXY/OC4A/TXD0)</text>
<text x="339.7" y="76.7" transform="rotate(-90 339.7 76.7)">PD0_(PTCXY/OC3A/RXD0)</text>
<text x="344.8" y="75.3" transform="rotate(-90 344.8 75.3)">PC5_(ADC5/PTCY/SCL0)</text>
<text x="347.3" y="75.4" transform="rotate(-90 347.3 75.4)">PC4_(ADC4/PTCY/SDA0)</text>
<text x="92.7" y="78.9" transform="rotate(-90 92.7 78.9)">PSM712-LF-T7</text>
<text x="97.8" y="80.8" transform="rotate(-90 97.8 80.8)">GND</text>
<text x="334.6" y="81.3" transform="rotate(-90 334.6 81.3)">PD2_(PTCXY/INT0/OC3B/OC4B)</text>
<text x="279.9" y="89.5">+3.3V</text>
<text x="95.3" y="93">GND</text>
<text x="275.7" y="95.2">C2</text>
<text x="309.3" y="92.6">(OC2B/INT1/PTCXY)_PD3</text>
<text x="309.3" y="95.1">(XCK0/T0/PTCXY)_PD4</text>
<text x="357.3" y="95.1">PC0_(ADC0/PTCY/MISO1)</text>
<text x="358.1" y="92.6">PC1_(ADC1/PTCY/SCK1)</text>
<text x="273.3" y="97.7">10nF</text>
<text x="286.9" y="96.6">C3</text>
<text x="287" y="98.9">1uF</text>
<text x="309.3" y="97.7">(SDA1/ICP4/ACO/PTCXY)_PE0</text>
<text x="309.3" y="100.2">VCC</text>
<text x="354.8" y="97.7">PE3_(ADC7/PTCY/T3/MOSI1)</text>
<text x="373" y="100.2">GND_2</text>
<text x="274.8" y="107.6">22pF</text>
<text x="287.7" y="107.2">GND</text>
<text x="309.3" y="102.8">GND_1</text>
<text x="309.3" y="105.3">(SCL1/T4/PTCXY)_PE1</text>
<text x="309.3" y="107.8">(XTAL1/TOSC1)_PB6</text>
<text x="344.8" y="107.9" transform="rotate(-90 344.8 107.9)">ATMEGA328PB-AN</text>
<text x="355.1" y="105.3">PE2_(ADC6/PTCY/ICP3/SS1)</text>
<text x="373.9" y="107.8">AVCC</text>
<text x="374.1" y="102.8">AREF</text>
<text x="271.9" y="109.2">C6</text>
<text x="309.3" y="110.4">(XTAL2/TOSC2)_PB7</text>
<text x="357" y="110.4">PB5_(PTCXY/XCK1/SCK0)</text>
<text x="396.3" y="113.1">L1</text>
<text x="60" y="114.2">+3.3V</text>
<text x="113.4" y="119">+3.3V</text>
<text x="263.6" y="119.9">GND</text>
<text x="290.4" y="114.3">Y1</text>
<text x="290.9" y="116.6">7.37MHz</text>
<text x="396.5" y="115.4">10uH</text>
<text x="63.9" y="122.5">R6</text>
<text x="64" y="124.8">4K7</text>
<text x="157.6" y="124.9">+3.3V</text>
<text x="180" y="125.8">LTV-206</text>
<text x="182" y="123.5">IC5</text>
<text x="213.6" y="123.4">D11</text>
<text x="227.9" y="125.4">282834-5</text>
<text x="271.9" y="121.9">C7</text>
<text x="274.8" y="124.4">22pF</text>
<text x="397.5" y="120.7">C5</text>
<text x="397.7" y="123">100nF</text>
<text x="31.7" y="128.7">B5819W-TP</text>
<text x="79.3" y="129.4">SN74LVC2G14DBVRG4</text>
<text x="87.8" y="127.1">IC4</text>
<text x="112.9" y="129">0.1uF</text>
<text x="113.6" y="131.3">C15</text>
<text x="121.1" y="128.7">1uF</text>
<text x="121.9" y="131">C16</text>
<text x="143.4" y="129.2">330</text>
<text x="144.2" y="127.2">R4</text>
<text x="155.1" y="127.6">R5</text>
<text x="155.3" y="129.9">330</text>
<text x="167.6" y="130.2">ANODE_1</text>
<text x="186.2" y="130.2">COLLECTOR_2</text>
<text x="212.6" y="131.2" transform="rotate(-90 212.6 131.2)">D_TVS</text>
<text x="226.6" y="130.2">1</text>
<text x="393.1" y="131.3">GND</text>
<text x="49.2" y="137.7">D7</text>
<text x="82.3" y="133.8">1A</text>
<text x="82.3" y="136.3">GND</text>
<text x="92.3" y="136.3">VCC</text>
<text x="93.9" y="133.8">1Y</text>
<text x="167.6" y="132.8">CATHODE_1</text>
<text x="167.6" y="135.3">ANODE_2</text>
<text x="167.6" y="137.8">CATHODE_2</text>
<text x="186.2" y="135.3">COLLECTOR_1</text>
<text x="189.4" y="132.8">EMITTER_2</text>
<text x="189.4" y="137.8">EMITTER_1</text>
<text x="226.6" y="132.8">2</text>
<text x="226.6" y="135.3">3</text>
<text x="226.6" y="137.8">4</text>
<text x="236.9" y="134.2">J3</text>
<text x="35.5" y="138.9">D6</text>
<text x="49" y="140">D_TVS</text>
<text x="56.6" y="141" transform="rotate(-90 56.6 141)">100nF</text>
<text x="61.5" y="139.2">C13</text>
<text x="67" y="140.8">GND</text>
<text x="82.3" y="138.8">2A</text>
<text x="93.9" y="138.8">2Y</text>
<text x="212.4" y="141.3" transform="rotate(-90 212.4 141.3)">D_TVS</text>
<text x="226.6" y="140.4">5</text>
<text x="51.3" y="148.4">GND</text>
<text x="213.1" y="144.5">D10</text>
<text x="218.9" y="146.1">GND</text>
<text x="334.6" y="149.6" transform="rotate(-90 334.6 149.6)">(OC0B/T1/PTCXY)_PD5</text>
<text x="337.1" y="149.6" transform="rotate(-90 337.1 149.6)">(OC0A/PTCXY/AIN0)_PD6</text>
<text x="339.7" y="149.6" transform="rotate(-90 339.7 149.6)">(PTCXY/AIN1)_PD7</text>
<text x="342.2" y="149.6" transform="rotate(-90 342.2 149.6)">(ICP1/CLKO/PTCXY)_PB0</text>
<text x="344.8" y="149.6" transform="rotate(-90 344.8 149.6)">(OC1A/PTCXY)_PB1</text>
<text x="347.3" y="149.6" transform="rotate(-90 347.3 149.6)">(SS0/OC1B/PTCXY)_PB2</text>
<text x="349.8" y="149.6" transform="rotate(-90 349.8 149.6)">(MOSI0/TXD1/OC2A/PTCXY)_PB3</text>
<text x="352.4" y="149.6" transform="rotate(-90 352.4 149.6)">(MISO0/RXD1/PTCXY)_PB4</text>
<text x="64.3" y="150.3">+3.3V</text>
<text x="68.2" y="158.6">R8</text>
<text x="68.3" y="160.9">4K7</text>
<text x="94.1" y="157.7">2.54mm pitch Terminal Block</text>
<text x="101.1" y="162">1</text>
<text x="35.8" y="164.8">B5819W-TP</text>
<text x="101.1" y="164.5">2</text>
<text x="101.1" y="167">3</text>
<text x="111.4" y="165.9">J2</text>
<text x="55.3" y="173.8">D9</text>
<text x="84.3" y="170.5">GND</text>
<text x="101.1" y="169.6">4</text>
<text x="101.1" y="172.1">5</text>
<text x="39.5" y="175">D8</text>
<text x="55.1" y="176.1">D_TVS</text>
<text x="66" y="178.5">100nF</text>
<text x="67.1" y="175">C14</text>
<text x="91.4" y="176.8">GND</text>
<text x="57.1" y="184.4">GND</text>
<text x="263.2" y="180.7">+12V</text>
<text x="313.3" y="190">FB1</text>
<text x="267.8" y="194.5">RT1</text>
<text x="366.2" y="195.9">TPS7B6933QDCYRQ1</text>
<text x="374" y="193.6">IC2</text>
<text x="388.7" y="193.4">+3.3V</text>
<text x="276.5" y="201.5">D3</text>
<text x="310" y="199.6" transform="rotate(-90 310 199.6)">74279218</text>
<text x="313.8" y="200.1" transform="rotate(-90 313.8 200.1)">1</text>
<text x="316.3" y="200.1" transform="rotate(-90 316.3 200.1)">2</text>
<text x="368.5" y="200.3">IN</text>
<text x="378.5" y="200.3">OUT</text>
<text x="261.5" y="205.2" transform="rotate(-90 261.5 205.2)">PRG21BC4R7MM1RA</text>
<text x="399" y="207.2">GND</text>
<text x="272.7" y="211.6">B5819W-TP</text>
<text x="307" y="215.6">RV1</text>
<text x="327.3" y="215.6">C8</text>
<text x="342.6" y="215.6">C9</text>
<text x="355.7" y="211.8">R3</text>
<text x="355.9" y="214.2">100K</text>
<text x="373.5" y="211.6" transform="rotate(-90 373.5 211.6)">GND_1</text>
<text x="376" y="211.6" transform="rotate(-90 376 211.6)">GND_2</text>
<text x="282.7" y="216.8">D_TVS</text>
<text x="293" y="216.8">D4</text>
<text x="305.9" y="219.4">Varistor</text>
<text x="322.7" y="224.5" transform="rotate(-90 322.7 224.5)">10uF35V</text>
<text x="338" y="224.4" transform="rotate(-90 338 224.4)">0.1uF35V</text>
<text x="355.7" y="222">R7</text>
<text x="355.8" y="224.3">4K7</text>
<text x="372.3" y="225">GND</text>
<text x="315.1" y="232.6">GND</text>
<text x="28.2" y="242.2" transform="rotate(-90 28.2 242.2)">TP4</text>
<text x="37.4" y="242.2" transform="rotate(-90 37.4 242.2)">TP5</text>
<text x="44.8" y="242.2" transform="rotate(-90 44.8 242.2)">TP6</text>
<text x="52" y="242.6">GND</text>
<text x="35.9" y="253.9" transform="rotate(-90 35.9 253.9)">TP1</text>
<text x="43.5" y="253.9" transform="rotate(-90 43.5 253.9)">TP2</text>
<text x="49.6" y="253.9" transform="rotate(-90 49.6 253.9)">TP3</text>
<text x="33.6" y="262.7">H1</text>
<text x="56.5" y="262.7">H4</text>
<text x="34" y="265.1">MountingHole</text>
<text x="56.8" y="265.1">MountingHole</text>
<text x="33.6" y="270.4">H2</text>
<text x="34" y="272.7">MountingHole</text>
<text x="56.5" y="270.4">H3</text>
<text x="56.8" y="272.7">MountingHole</text>
</g>
<g font-size="1.8">
<text x="169.4" y="27.5">Data_A</text>
<text x="169.4" y="30">Data_B</text>
<text x="31.2" y="44.5">RXD</text>
<text x="109.8" y="44.5">Data_B</text>
<text x="169.4" y="47.8">Data_A</text>
<text x="220" y="43.7" transform="rotate(-90 220 43.7)">MISO</text>
<text x="225" y="43.7" transform="rotate(-90 225 43.7)">SCK</text>
<text x="227.6" y="43.7" transform="rotate(-90 227.6 43.7)">MOSI</text>
<text x="230.1" y="43.7" transform="rotate(-90 230.1 43.7)">RSB</text>
<text x="333.7" y="47.6" transform="rotate(-90 333.7 47.6)">OUT1</text>
<text x="21.2" y="48.3">MAX_EN</text>
<text x="31.4" y="52.1">TXD</text>
<text x="109.8" y="52.1">Data_A</text>
<text x="169.4" y="50.3">Data_B</text>
<text x="297.1" y="91.7">OUT2</text>
<text x="387.6" y="91.7">2Y</text>
<text x="387.6" y="94.2">1Y</text>
<text x="147.8" y="123.2" transform="rotate(-90 147.8 123.2)">OUT2</text>
<text x="152.9" y="123.2" transform="rotate(-90 152.9 123.2)">OUT1</text>
<text x="23.6" y="132.9">I1-1</text>
<text x="104.1" y="132.9">1Y</text>
<text x="104.4" y="138">2Y</text>
<text x="89.9" y="161.1">I1-1</text>
<text x="89.9" y="166.2">I2-1</text>
<text x="27.9" y="168.9">I2-1</text>
<text x="358.9" y="217.2">Vin</text>
<text x="37.8" y="247.7">RXD</text>
<text x="45.5" y="247.7">TXD</text>
<text x="51.6" y="247.7">MAX_EN</text>
</g>
<g font-size="1.8" fill="#0000c2">
<text x="218" y="58.2">Programmer USBASP</text>
<text x="175.8" y="64.6">INPUT/OUTPUT BLOCK</text>
<text x="69.2" y="97.9">RS485 COMMUNICATION UNIT</text>
<text x="184.4" y="149.1">Opto Output Block</text>
<text x="98" y="176">Pin 5 for wire shielding</text>
<text x="98" y="178.1">ground if present</text>
<text x="64.5" y="187.5">Dry Point Input</text>
<text x="325.9" y="241.3">POWER UNIT</text>
</g>
<g font-size="1.7">
<text x="301.2" y="32">RSB</text>
<text x="346.4" y="46.2" transform="rotate(-90 346.4 46.2)">MAX_EN</text>
<text x="387.3" y="96.8">Vin</text>
<text x="387.3" y="109.5">SCK</text>
<text x="348.9" y="164.8" transform="rotate(-90 348.9 164.8)">MOSI</text>
<text x="351.5" y="164.8" transform="rotate(-90 351.5 164.8)">MISO</text>
</g>
<text font-size="1.7" fill="#0000c2" x="328.2" y="171.7">CONTROLLER UNIT</text>
<g font-size="1.1" fill="#008484">
<text x="337.6" y="34">+3.3V</text>
<text x="385.7" y="101.3">100nF</text>
<text x="389.2" y="105.1">C4</text>
<text x="393.9" y="106.1">+3.3V</text>
<text x="395" y="103.8">GND</text>
<text x="394.8" y="197.4">C10</text>
<text x="395.1" y="202.5">4.7uF</text>
</g>
<g font-size="1.1">
<text x="336.3" y="46.2" transform="rotate(-90 336.3 46.2)">TXD</text>
<text x="337.5" y="45" transform="rotate(-90 337.5 45)">RXD</text>
</g>
</svg>
